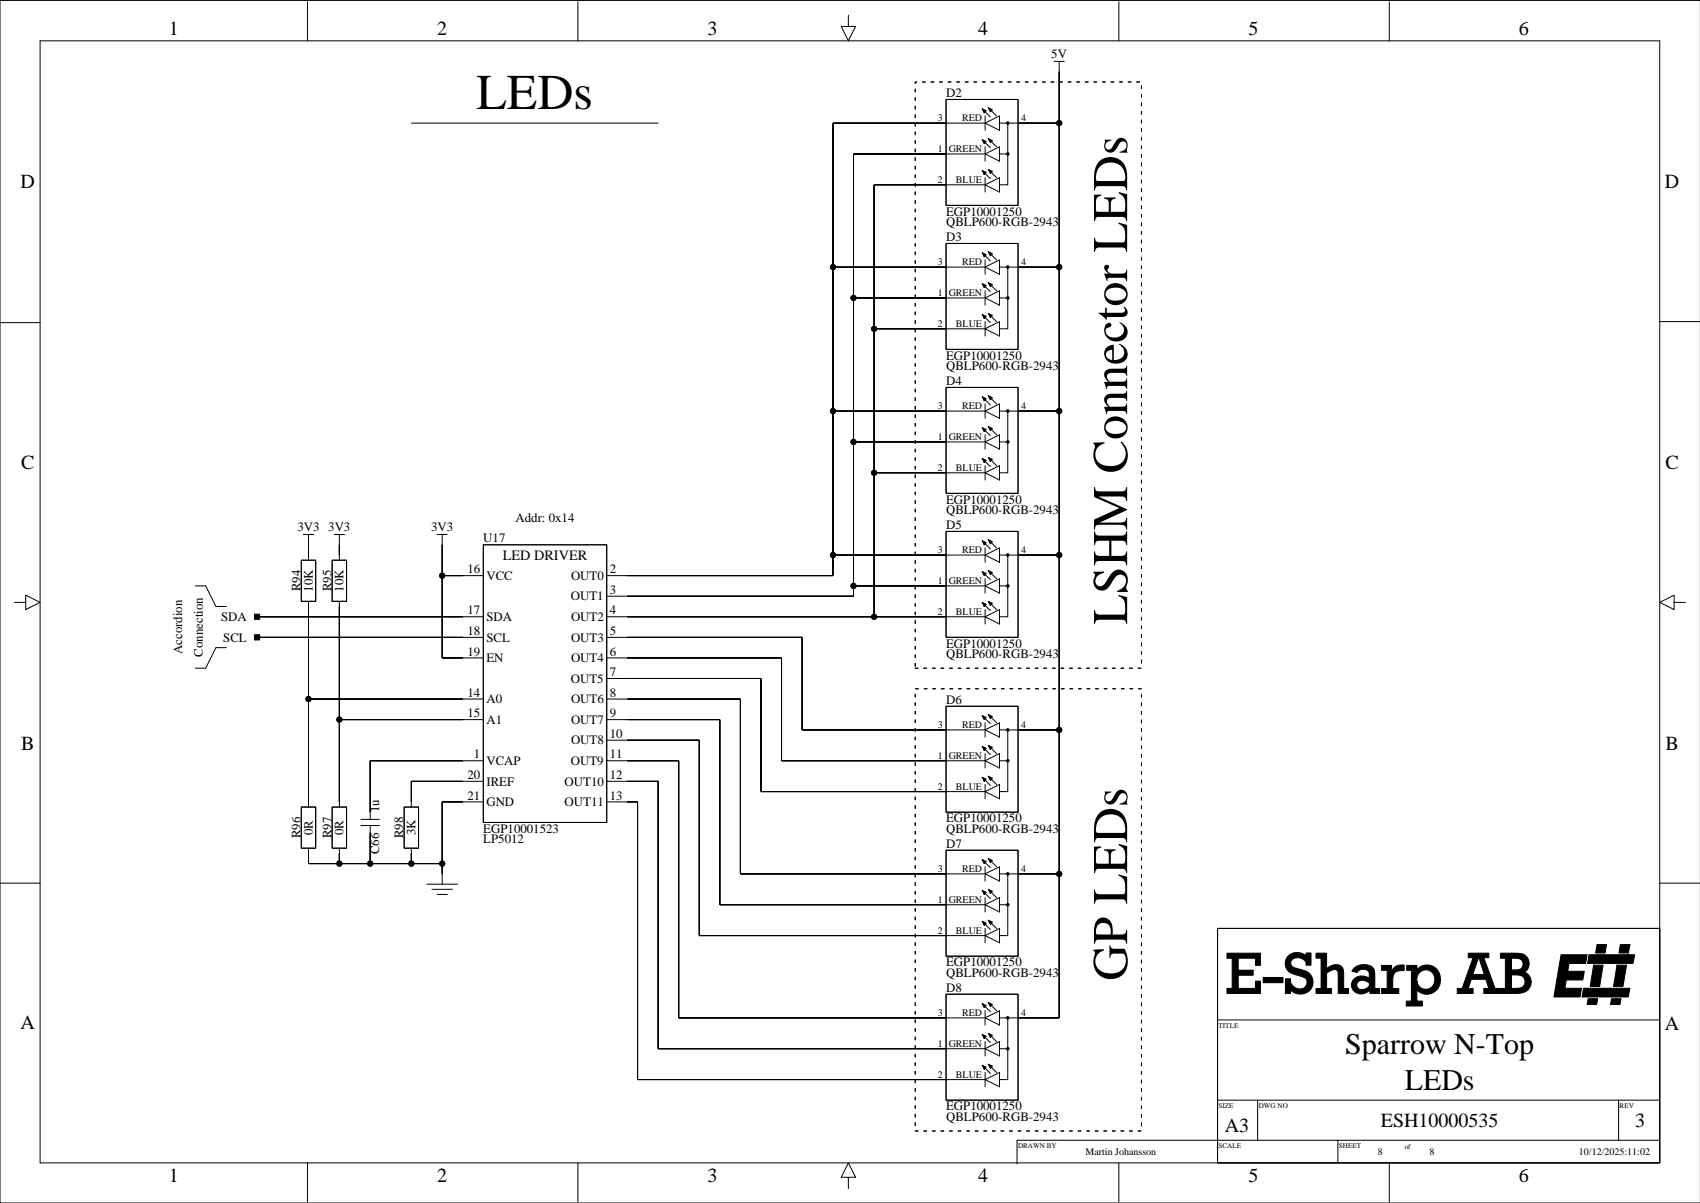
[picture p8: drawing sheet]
<svg xmlns="http://www.w3.org/2000/svg" width="420mm" height="297mm" viewBox="0 0 420 297" stroke-linecap="round" stroke-linejoin="round" font-family="sans-serif">
<g fill="none" stroke="#000" stroke-width=".25">
<path d="M9.9 10.1h400v277h-400zM75.9 .4v9.7M142.7 .4v9.7M209.5 3.7v2.8h1.8l-1.8 3.6-1.8-3.6h1.8M260.3 15.2h1.3M261.6 17.7h.1M262.8 15.2h-1.2v236.1h-14.8M276.3 .4v9.7M343.1 .4v9.7M419.9 .1h-419.9v296.9h419.9M101.6 30.4h60.9M233.6 24.6h17.8v26.1h-17.8z"/>
<path d="M243.3 38l3.5-1.8v3.6zM243.3 30.4l3.5-1.8v3.6zM243.3 28.6v3.6M243.3 36.2v3.6M243.3 30.4h-37.6v111.7h-55.9M243.3 38h-32.5v109.2h-61M243.3 35.2l1.3 1.3M243.3 27.6l1.3 1.3M244.8 35l1.3 1.2M244.8 27.4l1.3 1.2M246.8 38h2.1M246.8 30.4h14.8"/>
<path d="M248.9 30.4v15.2h-2.1M243.3 45.6l3.5-1.7v3.5zM243.3 43.9v3.5M243.3 45.6h-27.4v106.7M243.3 42.8l1.3 1.3M244.8 42.6l1.3 1.3M0 79.7h9.9M205.7 66h37.6M210.8 73.6h32.5M233.6 60.1h17.8v26.2h-17.8zM243.3 73.6l3.5-1.8v3.5zM243.3 66l3.5-1.8v3.5z"/>
<path d="M243.3 64.2v3.5M243.3 71.8v3.5M243.3 79.4v3.6M243.3 78.4l1.3 1.3M243.3 70.8l1.3 1.2M243.3 63.2l1.3 1.2M244.8 78.1l1.3 1.3M244.8 70.5l1.3 1.3M244.8 62.9l1.3 1.3M246.8 73.6h2.1M246.8 66h14.8M248.9 66v15.2h-2.1"/>
<path d="M409.9 79.4h9.9M215.9 81.2h27.4M233.6 95.7h17.8v26.1h-17.8zM243.3 81.2l3.5-1.8v3.6zM243.3 99.7v3.6M243.3 98.7l1.3 1.3M244.8 98.5l1.3 1.2M205.7 101.5h37.6M210.8 109.1h32.5M215.9 116.7h27.4M243.3 116.7l3.5-1.7v3.5zM243.3 109.1l3.5-1.8v3.6z"/>
<path d="M243.3 101.5l3.5-1.8v3.6zM243.3 107.3v3.6M243.3 115v3.5M243.3 113.9l1.3 1.3M243.3 106.3l1.3 1.3M244.8 113.7l1.3 1.3M244.8 106.1l1.3 1.2M246.8 109.1h2.1M246.8 101.5h14.8M248.9 101.5v15.2h-2.1M74.4 138.3h3.6v10.2h-3.6zM74.9 132h1.3"/>
<path d="M76.2 134.5h.1M77.5 132h-1.3v6.3M82 138.3h3.6v10.2h-3.6zM82.5 132h1.3M83.8 134.5h.1M85.1 132h-1.3v6.3M107.9 132h1.3M109.2 134.5h.1M110.5 132h-1.3v30.4h10.2M119.4 134.5h30.4v68.6h-30.4zM205.7 137.1h37.6M233.6 131.2h17.8v26.2h-17.8z"/>
<path d="M243.3 137.1l3.5-1.8v3.5zM243.3 135.3v3.5M243.3 134.3l1.3 1.2M244.8 134l1.3 1.3M246.8 137.1h14.8M248.9 137.1v15.2h-2.1M3.6 148.7h2.7v-1.7l3.6 1.7-3.6 1.8v-1.8M48.2 144.7h2.6l2.5 5.1h2.6M55.9 159.9h-2.6l-2.5 5.1h-2.6M63.5 152.3h55.9M63.5 157.4h55.9M76.2 148.5v50.8"/>
<path d="M83.8 148.5v50.8M109.2 142.1h10.2M149.8 152.3h93.5M149.8 157.4h48.3v22.8h45.2M210.8 144.7h32.5M243.3 152.3l3.5-1.8v3.6zM243.3 144.7l3.5-1.8v3.6zM243.3 142.9v3.6M243.3 150.5v3.6M243.3 149.5l1.3 1.3M243.3 141.9l1.3 1.3M244.8 149.2l1.3 1.3"/>
<path d="M244.8 141.6l1.3 1.3M246.8 144.7h2.1M413.4 148.7v-1.7l-3.5 1.7 3.5 1.8v-1.8h2.8M76.2 172.6h43.2M83.8 177.7h35.6M149.8 177.7h28v45.7h65.5M149.8 172.6h33v43.2h60.5M149.8 167.5h38.1v28h55.4M149.8 162.4h43.2v25.4h50.3M233.6 174.4h17.8v26.1h-17.8zM243.3 178.4v3.6M243.3 177.4l1.3 1.3"/>
<path d="M244.8 177.2l1.3 1.2M74.4 199.3h3.6v10.1h-3.6zM82 199.3h3.6v10.1h-3.6zM99.8 199.3h3.6v10.1h-3.6zM119.4 187.8h-28v14.5M119.4 192.9h-17.8v6.4M119.4 198h-10.2v20.3M149.8 182.8h22.9v48.2h70.6M149.8 187.8h17.8v63.5h75.7M149.8 192.9h12.7v66h80.8M149.8 198h7.6v68.6h85.9M243.3 195.5l3.5-1.8v3.5z"/>
<path d="M243.3 187.8l3.5-1.7v3.5zM243.3 180.2l3.5-1.8v3.6zM243.3 186.1v3.5M243.3 193.7v3.5M243.3 192.7l1.3 1.2M243.3 185.1l1.3 1.2M244.8 192.4l1.3 1.3M244.8 184.8l1.3 1.3M246.8 187.8h2.1M246.8 180.2h14.8M248.9 180.2v15.3h-2.1M0 218.1h9.9"/>
<path d="M76.2 209.4v3.8h33M83.8 209.4v3.8M89.1 203.8h4.6M89.1 202.3h4.6M91.4 203.8v9.4M101.6 209.4v3.8M105.4 218.3h7.6M106.7 219.6h5M233.6 209.9h17.8v26.2h-17.8zM243.3 215.8l3.5-1.8v3.6zM243.3 214v3.6M243.3 213l1.3 1.3"/>
<path d="M244.8 212.7l1.3 1.3M246.8 215.8h14.8M248.9 215.8v15.2h-2.1M409.9 218.1h9.9M107.9 220.9h2.6M243.3 231l3.5-1.8v3.6zM243.3 223.4l3.5-1.8v3.6zM243.3 221.6v3.6M243.3 229.2v3.6M243.3 228.2l1.3 1.3M243.3 220.6l1.3 1.3M244.8 228l1.3 1.2"/>
<path d="M244.8 220.3l1.3 1.3M246.8 223.4h2.1M300.7 229.2h109.2v57.9h-109.2zM233.6 245.5h17.8v26.1h-17.8zM243.3 258.9l3.5-1.7v3.5zM243.3 251.3l3.5-1.7v3.5zM243.3 249.6v3.5M243.3 257.2v3.5M243.3 256.2l1.3 1.2M243.3 248.5l1.3 1.3M244.8 255.9l1.3 1.3M244.8 248.3l1.3 1.3"/>
<path d="M246.8 258.9h2.1M248.9 251.3v15.3h-2.1M300.7 251.8h108.9M243.3 266.6l3.5-1.8v3.5zM243.3 264.8v3.5M243.3 263.8l1.3 1.2M244.8 263.5l1.3 1.3M300.7 271.6h108.9M310.6 271.6v9.9M399.7 271.6v9.9M75.9 287.1v9.7M142.7 287.1v9.7"/>
<path d="M209.5 290.7h1.8l-1.8-3.6-1.8 3.6h1.8v2.8M276.3 287.1v9.7M330.4 281.5v5.6M343.1 287.1v9.7M409.6 281.5h-158.5v5.9"/>
<circle cx="248.9" cy="38" r=".25"/>
<circle cx="248.9" cy="30.4" r=".25"/>
<circle cx="261.6" cy="30.4" r=".63"/>
<circle cx="205.7" cy="66" r=".63"/>
<circle cx="210.8" cy="73.6" r=".63"/>
<circle cx="248.9" cy="73.6" r=".25"/>
<circle cx="248.9" cy="66" r=".25"/>
<circle cx="261.6" cy="66" r=".63"/>
<circle cx="215.9" cy="81.2" r=".63"/>
<circle cx="205.7" cy="101.5" r=".63"/>
<circle cx="210.8" cy="109.1" r=".63"/>
<circle cx="215.9" cy="116.7" r=".63"/>
<circle cx="248.9" cy="101.5" r=".25"/>
<circle cx="248.9" cy="109.1" r=".25"/>
<circle cx="261.6" cy="101.5" r=".63"/>
<circle cx="205.7" cy="137.1" r=".63"/>
<circle cx="248.9" cy="137.1" r=".25"/>
<circle cx="261.6" cy="137.1" r=".63"/>
<circle cx="109.2" cy="142.1" r=".63"/>
<circle cx="210.8" cy="144.7" r=".63"/>
<circle cx="215.9" cy="152.3" r=".63"/>
<circle cx="248.9" cy="144.7" r=".25"/>
<circle cx="76.2" cy="172.6" r=".63"/>
<circle cx="83.8" cy="177.7" r=".63"/>
<circle cx="248.9" cy="187.8" r=".25"/>
<circle cx="248.9" cy="180.2" r=".25"/>
<circle cx="261.6" cy="180.2" r=".63"/>
<circle cx="83.8" cy="213.2" r=".63"/>
<circle cx="91.4" cy="213.2" r=".63"/>
<circle cx="101.6" cy="213.2" r=".63"/>
<circle cx="109.2" cy="213.2" r=".63"/>
<circle cx="248.9" cy="215.8" r=".25"/>
<circle cx="261.6" cy="215.8" r=".63"/>
<circle cx="248.9" cy="223.4" r=".25"/>
<circle cx="248.9" cy="258.9" r=".25"/>
<circle cx="248.9" cy="251.3" r=".25"/>
</g>
<g fill="#000" stroke="#000" stroke-width=".25">
<path d="M261.6 17.7v12.7z" fill-rule="evenodd"/>
<path d="M205.7 30.4v35.6z" fill-rule="evenodd"/>
<path d="M210.8 38v35.6z" fill-rule="evenodd"/>
<path d="M205.7 30.4h27.9z" fill-rule="evenodd"/>
<path d="M210.8 38h22.8z" fill-rule="evenodd"/>
<path d="M242.5 34.5l1 .5-.5 .5z" fill-rule="evenodd"/>
<path d="M242.5 26.8l1 .6-.5 .5z" fill-rule="evenodd"/>
<path d="M244.1 34.2l1 .5-.5 .5z" fill-rule="evenodd"/>
<path d="M244.1 26.6l1 .5-.5 .5z" fill-rule="evenodd"/>
<path d="M251.4 30.4h10.2z" fill-rule="evenodd"/>
<path d="M261.6 30.4v35.6z" fill-rule="evenodd"/>
<path d="M215.9 45.6v35.6z" fill-rule="evenodd"/>
<path d="M215.9 45.6h17.7z" fill-rule="evenodd"/>
<path d="M242.5 42.1l1 .5-.5 .5z" fill-rule="evenodd"/>
<path d="M244.1 41.8l1 .5-.5 .5z" fill-rule="evenodd"/>
<path d="M205.7 66v35.5z" fill-rule="evenodd"/>
<path d="M210.8 73.6v35.5z" fill-rule="evenodd"/>
<path d="M205.7 66h27.9z" fill-rule="evenodd"/>
<path d="M210.8 73.6h22.8z" fill-rule="evenodd"/>
<path d="M242.5 77.6l1 .5-.5 .5z" fill-rule="evenodd"/>
<path d="M242.5 70l1 .5-.5 .5z" fill-rule="evenodd"/>
<path d="M242.5 62.4l1 .5-.5 .5z" fill-rule="evenodd"/>
<path d="M244.1 77.4l1 .5-.5 .5z" fill-rule="evenodd"/>
<path d="M244.1 69.8l1 .5-.5 .5z" fill-rule="evenodd"/>
<path d="M244.1 62.1l1 .6-.5 .5z" fill-rule="evenodd"/>
<path d="M251.4 66h10.2z" fill-rule="evenodd"/>
<path d="M261.6 66v35.5z" fill-rule="evenodd"/>
<path d="M215.9 81.2v35.5z" fill-rule="evenodd"/>
<path d="M215.9 81.2h17.7z" fill-rule="evenodd"/>
<path d="M242.5 97.9l1 .6-.5 .5z" fill-rule="evenodd"/>
<path d="M244.1 97.7l1 .5-.5 .5z" fill-rule="evenodd"/>
<path d="M205.7 101.5v35.6z" fill-rule="evenodd"/>
<path d="M210.8 109.1v35.6z" fill-rule="evenodd"/>
<path d="M215.9 116.7v35.6z" fill-rule="evenodd"/>
<path d="M205.7 101.5h27.9z" fill-rule="evenodd"/>
<path d="M210.8 109.1h22.8z" fill-rule="evenodd"/>
<path d="M215.9 116.7h17.7z" fill-rule="evenodd"/>
<path d="M242.5 113.2l1 .5-.5 .5z" fill-rule="evenodd"/>
<path d="M242.5 105.6l1 .5-.5 .5z" fill-rule="evenodd"/>
<path d="M244.1 112.9l1 .5-.5 .5z" fill-rule="evenodd"/>
<path d="M244.1 105.3l1 .5-.5 .5z" fill-rule="evenodd"/>
<path d="M251.4 101.5h10.2z" fill-rule="evenodd"/>
<path d="M261.6 101.5v35.6z" fill-rule="evenodd"/>
<path d="M76.2 134.5v2.6z" fill-rule="evenodd"/>
<path d="M83.8 134.5v2.6z" fill-rule="evenodd"/>
<path d="M109.2 134.5v7.6z" fill-rule="evenodd"/>
<path d="M205.7 137.1v5z" fill-rule="evenodd"/>
<path d="M205.7 137.1h27.9z" fill-rule="evenodd"/>
<path d="M242.5 133.5l1 .5-.5 .5z" fill-rule="evenodd"/>
<path d="M244.1 133.2l1 .6-.5 .5z" fill-rule="evenodd"/>
<path d="M251.4 137.1h10.2z" fill-rule="evenodd"/>
<path d="M261.6 137.1v43.1z" fill-rule="evenodd"/>
<path d="M62.9 151.7h1.2v1.2h-1.2z" fill-rule="evenodd"/>
<path d="M62.9 156.7h1.2v1.3h-1.2z" fill-rule="evenodd"/>
<path d="M76.2 149.8v22.8z" fill-rule="evenodd"/>
<path d="M83.8 149.8v27.9z" fill-rule="evenodd"/>
<path d="M109.2 142.1v20.3z" fill-rule="evenodd"/>
<path d="M63.5 152.3h50.8z" fill-rule="evenodd"/>
<path d="M63.5 157.4h50.8z" fill-rule="evenodd"/>
<path d="M109.2 142.1h5.1z" fill-rule="evenodd"/>
<path d="M154.9 157.4h43.2z" fill-rule="evenodd"/>
<path d="M198.1 157.4v22.8z" fill-rule="evenodd"/>
<path d="M154.9 142.1h50.8z" fill-rule="evenodd"/>
<path d="M154.9 147.2h55.9z" fill-rule="evenodd"/>
<path d="M210.8 144.7v2.5z" fill-rule="evenodd"/>
<path d="M154.9 152.3h61z" fill-rule="evenodd"/>
<path d="M210.8 144.7h22.8z" fill-rule="evenodd"/>
<path d="M215.9 152.3h17.7z" fill-rule="evenodd"/>
<path d="M242.5 148.7l1 .5-.5 .6z" fill-rule="evenodd"/>
<path d="M242.5 141.1l1 .5-.5 .5z" fill-rule="evenodd"/>
<path d="M244.1 148.5l1 .5-.5 .5z" fill-rule="evenodd"/>
<path d="M244.1 140.9l1 .5-.5 .5z" fill-rule="evenodd"/>
<path d="M76.2 172.6v25.4z" fill-rule="evenodd"/>
<path d="M83.8 177.7v20.3z" fill-rule="evenodd"/>
<path d="M109.2 162.4h5.1z" fill-rule="evenodd"/>
<path d="M76.2 172.6h38.1z" fill-rule="evenodd"/>
<path d="M83.8 177.7h30.5z" fill-rule="evenodd"/>
<path d="M154.9 177.7h22.9z" fill-rule="evenodd"/>
<path d="M177.8 177.7v45.7z" fill-rule="evenodd"/>
<path d="M154.9 172.6h27.9z" fill-rule="evenodd"/>
<path d="M182.8 172.6v43.2z" fill-rule="evenodd"/>
<path d="M154.9 167.5h33z" fill-rule="evenodd"/>
<path d="M187.9 167.5v28z" fill-rule="evenodd"/>
<path d="M154.9 162.4h38.1z" fill-rule="evenodd"/>
<path d="M193 162.4v25.4z" fill-rule="evenodd"/>
<path d="M242.5 176.7l1 .5-.5 .5z" fill-rule="evenodd"/>
<path d="M244.1 176.4l1 .5-.5 .5z" fill-rule="evenodd"/>
<path d="M91.4 187.8v12.7z" fill-rule="evenodd"/>
<path d="M101.6 192.9v5.1z" fill-rule="evenodd"/>
<path d="M109.2 198v15.2z" fill-rule="evenodd"/>
<path d="M109.2 198h5.1z" fill-rule="evenodd"/>
<path d="M91.4 187.8h22.9z" fill-rule="evenodd"/>
<path d="M101.6 192.9h12.7z" fill-rule="evenodd"/>
<path d="M157.4 198v68.6z" fill-rule="evenodd"/>
<path d="M154.9 198h2.5z" fill-rule="evenodd"/>
<path d="M154.9 192.9h7.6z" fill-rule="evenodd"/>
<path d="M162.5 192.9v66z" fill-rule="evenodd"/>
<path d="M154.9 187.8h12.7z" fill-rule="evenodd"/>
<path d="M167.6 187.8v63.5z" fill-rule="evenodd"/>
<path d="M154.9 182.8h17.8z" fill-rule="evenodd"/>
<path d="M172.7 182.8v48.2z" fill-rule="evenodd"/>
<path d="M198.1 180.2h35.5z" fill-rule="evenodd"/>
<path d="M193 187.8h40.6z" fill-rule="evenodd"/>
<path d="M187.9 195.5h45.7z" fill-rule="evenodd"/>
<path d="M242.5 191.9l1 .5-.5 .5z" fill-rule="evenodd"/>
<path d="M242.5 184.3l1 .5-.5 .5z" fill-rule="evenodd"/>
<path d="M244.1 191.7l1 .5-.5 .5z" fill-rule="evenodd"/>
<path d="M244.1 184l1 .5-.5 .6z" fill-rule="evenodd"/>
<path d="M251.4 180.2h10.2z" fill-rule="evenodd"/>
<path d="M261.6 180.2v35.6z" fill-rule="evenodd"/>
<path d="M76.2 210.7v2.5z" fill-rule="evenodd"/>
<path d="M83.8 210.7v2.5z" fill-rule="evenodd"/>
<path d="M76.2 213.2h7.6z" fill-rule="evenodd"/>
<path d="M83.8 213.2h7.6z" fill-rule="evenodd"/>
<path d="M91.4 205.6v7.6z" fill-rule="evenodd"/>
<path d="M101.6 210.7v2.5z" fill-rule="evenodd"/>
<path d="M91.4 213.2h10.2z" fill-rule="evenodd"/>
<path d="M109.2 213.2v2.6z" fill-rule="evenodd"/>
<path d="M101.6 213.2h7.6z" fill-rule="evenodd"/>
<path d="M182.8 215.8h50.8z" fill-rule="evenodd"/>
<path d="M242.5 212.2l1 .5-.5 .5z" fill-rule="evenodd"/>
<path d="M244.1 212l1 .5-.5 .5z" fill-rule="evenodd"/>
<path d="M251.4 215.8h10.2z" fill-rule="evenodd"/>
<path d="M261.6 215.8v35.5z" fill-rule="evenodd"/>
<path d="M177.8 223.4h55.8z" fill-rule="evenodd"/>
<path d="M172.7 231h60.9z" fill-rule="evenodd"/>
<path d="M242.5 227.5l1 .5-.5 .5z" fill-rule="evenodd"/>
<path d="M242.5 219.8l1 .5-.5 .6z" fill-rule="evenodd"/>
<path d="M244.1 227.2l1 .5-.5 .5z" fill-rule="evenodd"/>
<path d="M244.1 219.6l1 .5-.5 .5z" fill-rule="evenodd"/>
<path d="M393.5 238.3h2.4l-.9 5.3h-2.3z" fill-rule="evenodd"/>
<path d="M394.4 233.2h2.3l-.3 2.1h-2.4z" fill-rule="evenodd"/>
<path d="M399.3 238.3h2.4l-.9 5.3h-2.3z" fill-rule="evenodd"/>
<path d="M392.4 235.7h11.3l-.4 2.2h-11.3z" fill-rule="evenodd"/>
<path d="M400.1 233.2h2.4l-.4 2.1h-2.3z" fill-rule="evenodd"/>
<path d="M167.6 251.3h66z" fill-rule="evenodd"/>
<path d="M162.5 258.9h71.1z" fill-rule="evenodd"/>
<path d="M242.5 255.4l1 .5-.5 .5z" fill-rule="evenodd"/>
<path d="M242.5 247.8l1 .5-.5 .5z" fill-rule="evenodd"/>
<path d="M244.1 255.1l1 .5-.5 .6z" fill-rule="evenodd"/>
<path d="M244.1 247.5l1 .5-.5 .5z" fill-rule="evenodd"/>
<path d="M251.4 251.3h10.2z" fill-rule="evenodd"/>
<path d="M303 235.4h8.3v3h-1.3v-1.8h-4.2v3h3.7v1.2h-3.7v3.3h4.2v-1.9h1.3v3.1h-8.3v-1.2h1.3v-7.5h-1.3z" fill-rule="evenodd"/>
<path d="M311.9 241.3h4.9v1.3h-4.9z" fill-rule="evenodd"/>
<path d="M318.1 236.1a3.4 3.4 0 0 1 4.4-.1v-.7h1.2v3h-1.2a1.77 1.77 0 0 0-1.6-1.8 1.49 1.49 0 0 0-1.5 .2 1.49 1.49 0 0 0-.6 1.4l.6 .7 1.5 .5a3.5 3.5 0 0 1 3.2 2.4 3.2 3.2 0 0 1-1.6 3.5 3.2 3.2 0 0 1-3.8-.7v.8h-1.3v-3.6h1.3a2.36 2.36 0 0 0 2.3 2.5 1.58 1.58 0 0 0 1.8-1.5 1.58 1.58 0 0 0-1.6-1.7l-.7-.1a3.4 3.4 0 0 1-3-2.3v-1.4z" fill-rule="evenodd"/>
<path d="M325 235.4h2.6v3.8a2.68 2.68 0 0 1 3.8-.5l.4 1.2v4.2h1.2v1.2h-2.5l-.1-4.8-.1-.8a1.39 1.39 0 0 0-2 .1l-.7 .5v3.8h1.2v1.2h-3.8v-1.2h1.2v-7.5h-1.2z" fill-rule="evenodd"/>
<path d="M334.5 239a3.3 3.3 0 0 1 4.7 .2l.3 1.1v3.8h1.2v1.2h-2.4l-.1-2.6a1.88 1.88 0 0 0-3.1 0 1.26 1.26 0 0 0 .5 1.5 1.26 1.26 0 0 0 1.5 0l1-.7v1.1a2.43 2.43 0 0 1-2.9 .7 2.43 2.43 0 0 1-1.3-2.8 2.82 2.82 0 0 1 4.3-.9l-.1-1.3-.3-.6a1.83 1.83 0 0 0-2.7 .4l-1.3-.3z" fill-rule="evenodd"/>
<path d="M341.2 238.4h2.4v1.5l.5-.8 .7-.6 1.9-.2v1.3a2.29 2.29 0 0 0-2.5 1l-.3 1.2v2.3h1.5v1.2h-4.2v-1.2h1.4v-4.5h-1.4z" fill-rule="evenodd"/>
<path d="M347.4 238.4h2.5v1.1a3.4 3.4 0 0 1 4.3-.7 3.4 3.4 0 0 1 1.4 4 3.4 3.4 0 0 1-5.7 1.6v-2a2.26 2.26 0 0 0 2.8 1.8 2.26 2.26 0 0 0 1.5-3 2.24 2.24 0 0 0-2.7-1.6 2.24 2.24 0 0 0-1.6 2.7v4.9h1.3v1.2h-3.9v-1.2h1.2v-7.6h-1.1z" fill-rule="evenodd"/>
<path d="M362.6 235.4h2.5v1.1l-1.4 4.1h2.8l-1.4-4.1v-1.1h2.6v1.1h-1.3l2.8 7.6h1.1v1.2h-3.9v-1.2h1.3l-.8-2.3h-3.6l-.7 2.3h1.2v1.2h-3.9v-1.2h1.2l2.7-7.6h-1.2z" fill-rule="evenodd"/>
<path d="M370.5 235.4h2.7v4.1h1a1.51 1.51 0 0 0 1.9-1.5 1.51 1.51 0 0 0-1.9-1.4h-.9v-1.2h.5a3.3 3.3 0 0 1 3.4 1.1 2.43 2.43 0 0 1-.8 3.5 2.75 2.75 0 0 1 1.6 3.3 2.75 2.75 0 0 1-3.1 2h-1.6v-1.2l.9-.1a1.81 1.81 0 0 0 2.4-1.5 1.79 1.79 0 0 0-2.3-1.8h-1.1v4.6h-2.7v-1.2h1.2v-7.5h-1.2z" fill-rule="evenodd"/>
<path d="M385.5 235.7h6.4l-.3 2.2h-4.1l-.4 1.9h4.1l-.3 2.2h-4.1l-.4 2h4.1l-.3 2.2h-6.5z" fill-rule="evenodd"/>
<path d="M391 244h11.5l-.4 2.2h-11.4z" fill-rule="evenodd"/>
<path d="M392.2 246.6h2.3l-.2 1.4h-2.3z" fill-rule="evenodd"/>
<path d="M398 246.6h2.3l-.2 1.4h-2.4z" fill-rule="evenodd"/>
<path d="M157.4 266.6h76.2z" fill-rule="evenodd"/>
<path d="M242.5 263l1 .5-.5 .5z" fill-rule="evenodd"/>
<path d="M244.1 262.8l1 .5-.5 .5z" fill-rule="evenodd"/>
<circle cx="248.9" cy="38" r=".25"/>
<circle cx="248.9" cy="30.4" r=".25"/>
<circle cx="261.6" cy="30.4" r=".63"/>
<circle cx="205.7" cy="66" r=".63"/>
<circle cx="210.8" cy="73.6" r=".63"/>
<circle cx="248.9" cy="73.6" r=".25"/>
<circle cx="248.9" cy="66" r=".25"/>
<circle cx="261.6" cy="66" r=".63"/>
<circle cx="215.9" cy="81.2" r=".63"/>
<circle cx="205.7" cy="101.5" r=".63"/>
<circle cx="210.8" cy="109.1" r=".63"/>
<circle cx="215.9" cy="116.7" r=".63"/>
<circle cx="248.9" cy="101.5" r=".25"/>
<circle cx="248.9" cy="109.1" r=".25"/>
<circle cx="261.6" cy="101.5" r=".63"/>
<circle cx="205.7" cy="137.1" r=".63"/>
<circle cx="248.9" cy="137.1" r=".25"/>
<circle cx="261.6" cy="137.1" r=".63"/>
<circle cx="109.2" cy="142.1" r=".63"/>
<circle cx="210.8" cy="144.7" r=".63"/>
<circle cx="215.9" cy="152.3" r=".63"/>
<circle cx="248.9" cy="144.7" r=".25"/>
<circle cx="76.2" cy="172.6" r=".63"/>
<circle cx="83.8" cy="177.7" r=".63"/>
<circle cx="248.9" cy="187.8" r=".25"/>
<circle cx="248.9" cy="180.2" r=".25"/>
<circle cx="261.6" cy="180.2" r=".63"/>
<circle cx="83.8" cy="213.2" r=".63"/>
<circle cx="91.4" cy="213.2" r=".63"/>
<circle cx="101.6" cy="213.2" r=".63"/>
<circle cx="109.2" cy="213.2" r=".63"/>
<circle cx="248.9" cy="215.8" r=".25"/>
<circle cx="261.6" cy="215.8" r=".63"/>
<circle cx="248.9" cy="223.4" r=".25"/>
<circle cx="248.9" cy="258.9" r=".25"/>
<circle cx="248.9" cy="251.3" r=".25"/>
</g>
<path d="M226 20.2h55.9v144.8h-55.9zM226 170.1h55.9v109.2h-55.9z" fill="none" stroke="#000" stroke-width=".25" stroke-dasharray=".7 1.4"/>
<g font-size="12.3">
<text x="117.6" y="26.9">LEDs</text>
<text x="278.3" y="154.2" transform="rotate(-90 278.3 154.2)">LSHM Connector LEDs</text>
<text x="278.3" y="242.2" transform="rotate(-90 278.3 242.2)">GP LEDs</text>
</g>
<g font-size="7.4">
<text x="332.2" y="260.2">Sparrow N-Top</text>
<text x="346.9" y="269">LEDs</text>
</g>
<g font-size="4.9">
<text x="41.7" y="8.7">1</text>
<text x="108" y="8.7">2</text>
<text x="174.7" y="8.7">3</text>
<text x="241.5" y="8.7">4</text>
<text x="308.3" y="8.7">5</text>
<text x="375.1" y="8.7">6</text>
<text x="5.1" y="46.5">D</text>
<text x="411.1" y="46.5">D</text>
<text x="5.2" y="115.8">C</text>
<text x="411.3" y="115.8">C</text>
<text x="5.2" y="185.2">B</text>
<text x="411.3" y="185.2">B</text>
<text x="5.1" y="254">A</text>
<text x="411.1" y="254.2">A</text>
<text x="302.5" y="279.6">A3</text>
<text x="341" y="278.4">ESH10000535</text>
<text x="403.8" y="278.4">3</text>
<text x="41.7" y="291.8">1</text>
<text x="108" y="291.8">2</text>
<text x="174.7" y="291.8">3</text>
<text x="241.5" y="291.8">4</text>
<text x="308.3" y="291.8">5</text>
<text x="375.1" y="291.8">6</text>
</g>
<text font-size="3.5" x="124.2" y="138.2">LED DRIVER</text>
<g font-size="3.2">
<text x="259.6" y="14.3">5V</text>
<text x="233.6" y="24">D2</text>
<text x="233.6" y="53.3">EGP10001250</text>
<text x="233.6" y="59.5">D3</text>
<text x="233.6" y="55.8">QBLP600-RGB-2943</text>
<text x="233.6" y="88.8">EGP10001250</text>
<text x="233.6" y="95.1">D4</text>
<text x="233.6" y="91.3">QBLP600-RGB-2943</text>
<text x="233.6" y="124.4">EGP10001250</text>
<text x="73.4" y="131.2">3V3</text>
<text x="81.1" y="131.2">3V3</text>
<text x="106.5" y="131.2">3V3</text>
<text x="127.3" y="128.9">Addr: 0x14</text>
<text x="233.6" y="130.6">D5</text>
<text x="233.6" y="126.9">QBLP600-RGB-2943</text>
<text x="119.4" y="134">U17</text>
<text x="115.4" y="141.6">16</text>
<text x="120.1" y="143.2">VCC</text>
<text x="141" y="143.2">OUT0</text>
<text x="150.6" y="141.6">2</text>
<text x="74.2" y="146.1" transform="rotate(-90 74.2 146.1)">R94</text>
<text x="77.2" y="146.1" transform="rotate(-90 77.2 146.1)">10K</text>
<text x="81.8" y="146.1" transform="rotate(-90 81.8 146.1)">R95</text>
<text x="84.9" y="146.1" transform="rotate(-90 84.9 146.1)">10K</text>
<text x="141" y="148.3">OUT1</text>
<text x="150.6" y="146.6">3</text>
<text x="54.6" y="153.3">SDA</text>
<text x="115.4" y="151.7">17</text>
<text x="120.1" y="153.3">SDA</text>
<text x="141" y="153.3">OUT2</text>
<text x="150.6" y="151.7">4</text>
<text x="45" y="161.5" transform="rotate(-90 45 161.5)">Accordion</text>
<text x="55.1" y="158.4">SCL</text>
<text x="115.4" y="156.8">18</text>
<text x="115.4" y="161.9">19</text>
<text x="120.1" y="158.4">SCL</text>
<text x="141" y="158.4">OUT3</text>
<text x="150.6" y="161.9">6</text>
<text x="150.6" y="156.8">5</text>
<text x="233.6" y="159.9">EGP10001250</text>
<text x="50.1" y="162.2" transform="rotate(-90 50.1 162.2)">Connection</text>
<text x="120.1" y="163.5">EN</text>
<text x="141" y="163.5">OUT4</text>
<text x="150.6" y="167">7</text>
<text x="233.6" y="162.5">QBLP600-RGB-2943</text>
<text x="115.4" y="172">14</text>
<text x="120.1" y="173.7">A0</text>
<text x="141" y="168.6">OUT5</text>
<text x="141" y="173.7">OUT6</text>
<text x="150.6" y="172">8</text>
<text x="233.6" y="173.8">D6</text>
<text x="115.4" y="177.1">15</text>
<text x="120.1" y="178.7">A1</text>
<text x="141" y="178.7">OUT7</text>
<text x="150.6" y="177.1">9</text>
<text x="141" y="183.8">OUT8</text>
<text x="150.6" y="182.2">10</text>
<text x="117" y="187.3">1</text>
<text x="120.1" y="188.9">VCAP</text>
<text x="141" y="188.9">OUT9</text>
<text x="150.6" y="187.3">11</text>
<text x="115.4" y="197.4">21</text>
<text x="115.4" y="192.4">20</text>
<text x="120.1" y="194">IREF</text>
<text x="139.4" y="194">OUT10</text>
<text x="150.6" y="192.4">12</text>
<text x="150.6" y="197.4">13</text>
<text x="93.7" y="200.5" transform="rotate(-90 93.7 200.5)">1u</text>
<text x="120.1" y="199.1">GND</text>
<text x="139.4" y="199.1">OUT11</text>
<text x="233.6" y="203.1">EGP10001250</text>
<text x="74.2" y="207" transform="rotate(-90 74.2 207)">R96</text>
<text x="77.2" y="206.2" transform="rotate(-90 77.2 206.2)">0R</text>
<text x="81.8" y="207" transform="rotate(-90 81.8 207)">R97</text>
<text x="84.9" y="206.2" transform="rotate(-90 84.9 206.2)">0R</text>
<text x="99.6" y="207" transform="rotate(-90 99.6 207)">R98</text>
<text x="102.6" y="206.3" transform="rotate(-90 102.6 206.3)">3K</text>
<text x="119.4" y="208.2">LP5012</text>
<text x="119.4" y="205.6">EGP10001523</text>
<text x="233.6" y="209.4">D7</text>
<text x="233.6" y="205.6">QBLP600-RGB-2943</text>
<text x="93.7" y="210.9" transform="rotate(-90 93.7 210.9)">C66</text>
<text x="233.6" y="238.6">EGP10001250</text>
<text x="233.6" y="244.9">D8</text>
<text x="233.6" y="241.2">QBLP600-RGB-2943</text>
<text x="233.6" y="274.2">EGP10001250</text>
<text x="233.6" y="276.7">QBLP600-RGB-2943</text>
</g>
<g font-size="2.5">
<text x="231.6" y="30">3</text>
<text x="237.6" y="30">RED</text>
<text x="252.2" y="30">4</text>
<text x="231.6" y="37.6">1</text>
<text x="234.3" y="37.6">GREEN</text>
<text x="231.6" y="45.2">2</text>
<text x="236.1" y="45.2">BLUE</text>
<text x="231.6" y="65.5">3</text>
<text x="237.6" y="65.5">RED</text>
<text x="252.2" y="65.5">4</text>
<text x="231.6" y="73.1">1</text>
<text x="234.3" y="73.1">GREEN</text>
<text x="231.6" y="80.7">2</text>
<text x="236.1" y="80.7">BLUE</text>
<text x="231.6" y="101.1">3</text>
<text x="237.6" y="101.1">RED</text>
<text x="252.2" y="101.1">4</text>
<text x="231.6" y="108.7">1</text>
<text x="234.3" y="108.7">GREEN</text>
<text x="231.6" y="116.3">2</text>
<text x="236.1" y="116.3">BLUE</text>
<text x="231.6" y="136.6">3</text>
<text x="237.6" y="136.6">RED</text>
<text x="252.2" y="136.6">4</text>
<text x="231.6" y="144.2">1</text>
<text x="234.3" y="144.2">GREEN</text>
<text x="231.6" y="151.9">2</text>
<text x="236.1" y="151.9">BLUE</text>
<text x="231.6" y="179.8">3</text>
<text x="237.6" y="179.8">RED</text>
<text x="252.2" y="179.8">4</text>
<text x="231.6" y="187.4">1</text>
<text x="234.3" y="187.4">GREEN</text>
<text x="231.6" y="195">2</text>
<text x="236.1" y="195">BLUE</text>
<text x="231.6" y="215.3">3</text>
<text x="237.6" y="215.3">RED</text>
<text x="252.2" y="215.3">4</text>
<text x="231.6" y="223">1</text>
<text x="234.3" y="223">GREEN</text>
<text x="231.6" y="230.6">2</text>
<text x="236.1" y="230.6">BLUE</text>
<text x="231.6" y="250.9">3</text>
<text x="237.6" y="250.9">RED</text>
<text x="252.2" y="250.9">4</text>
<text x="231.6" y="258.5">1</text>
<text x="234.3" y="258.5">GREEN</text>
<text x="231.6" y="266.1">2</text>
<text x="236.1" y="266.1">BLUE</text>
<text x="268.1" y="285.2">Martin Johansson</text>
<text x="340.3" y="285.2">8</text>
<text x="353" y="285.2">8</text>
<text x="389.9" y="285.2">10/12/2025:11:02</text>
</g>
<g font-size="1.8">
<text x="300.9" y="253.8">TITLE</text>
<text x="300.9" y="273.6">SIZE</text>
<text x="310.8" y="273.6">DWG NO</text>
<text x="400" y="273.6">REV</text>
<text x="251.4" y="283.5">DRAWN BY</text>
<text x="300.9" y="283.5">SCALE</text>
<text x="330.6" y="283.5">SHEET</text>
<text x="346.9" y="283.7">of</text>
</g>
</svg>
